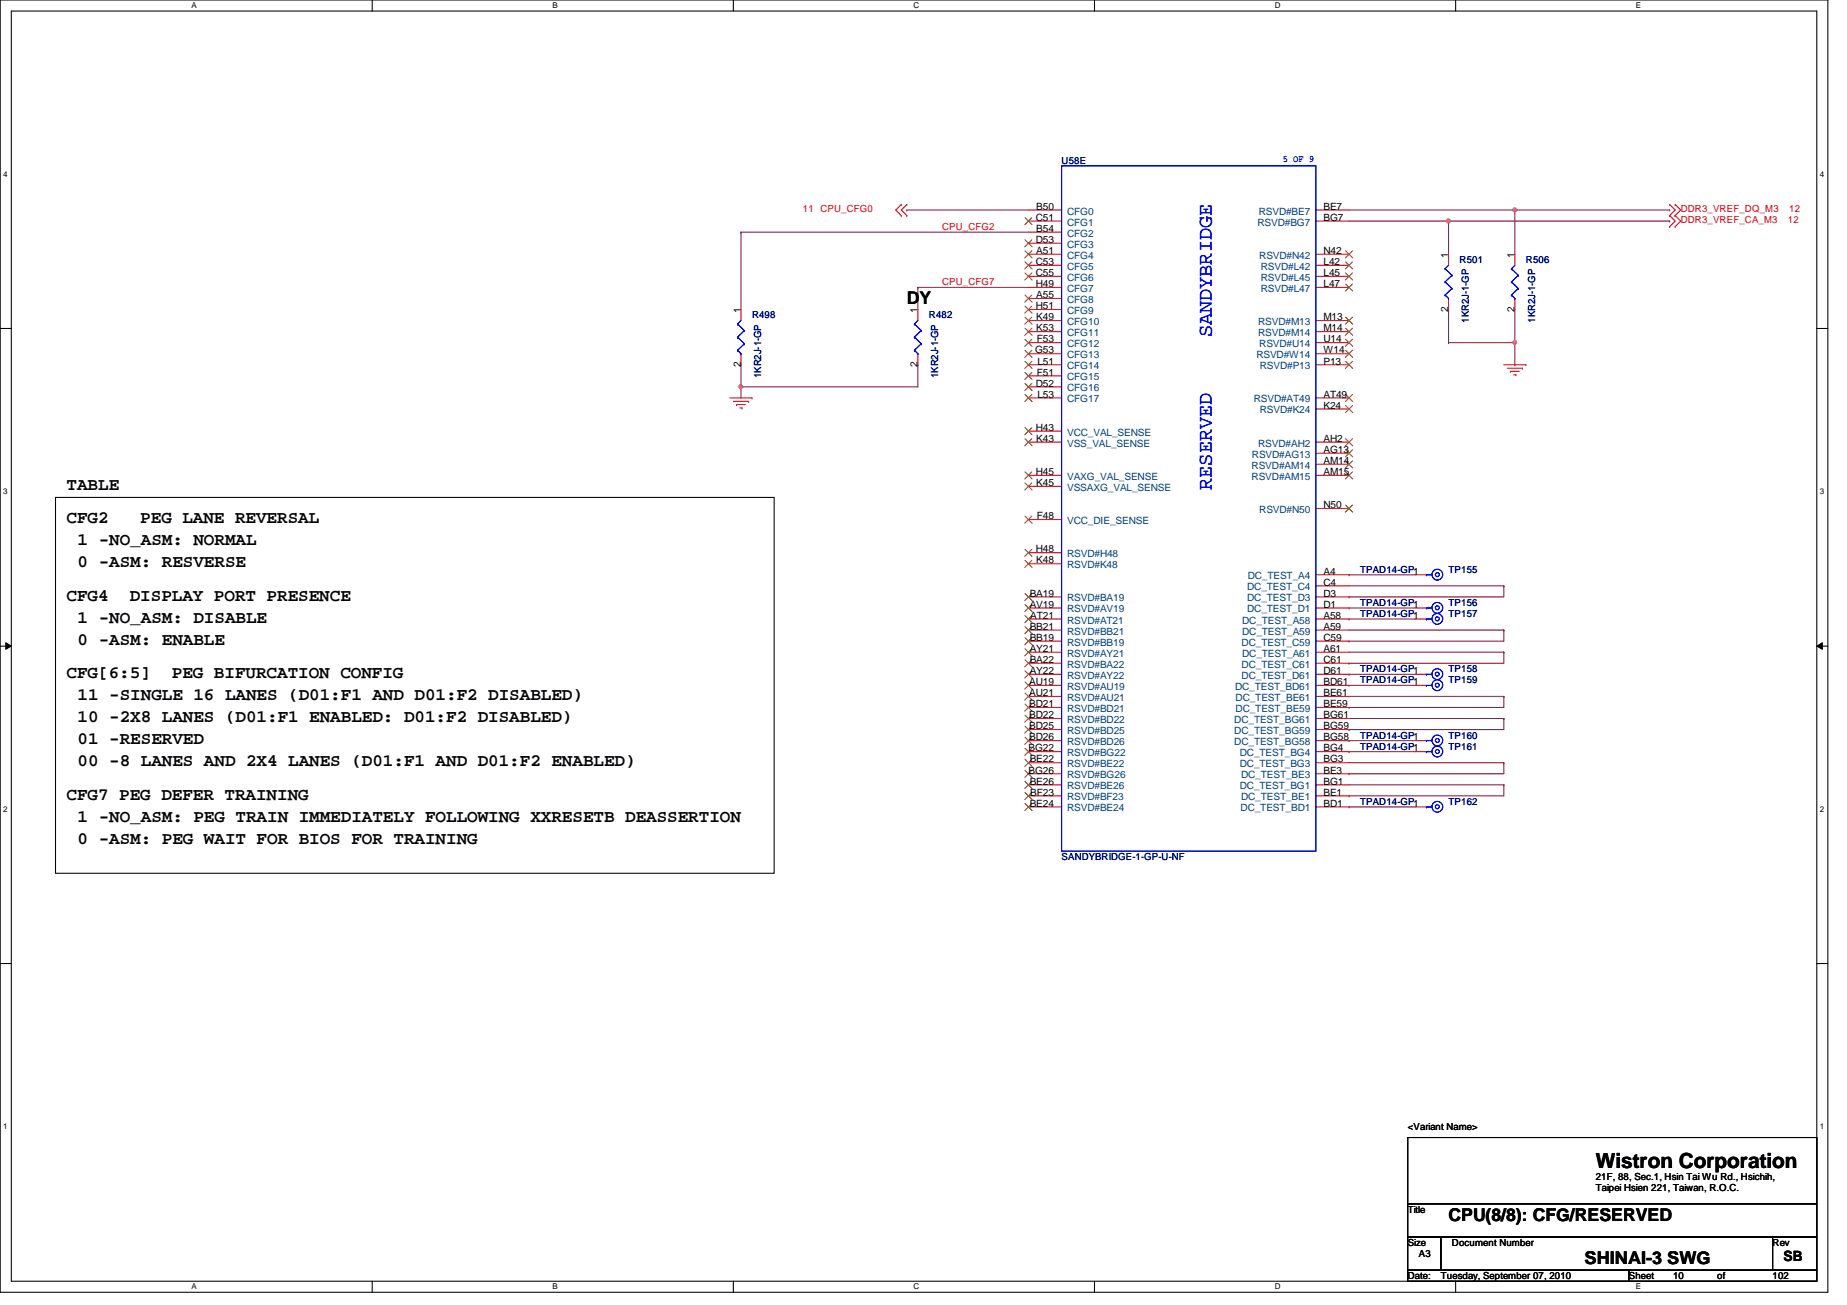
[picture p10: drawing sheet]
<svg xmlns="http://www.w3.org/2000/svg" width="297mm" height="210mm" viewBox="0 0 297 210" stroke-linecap="round" stroke-linejoin="round" font-family="sans-serif">
<path d="M0 0h294v207.9h-294zM1.8 1.8h290.4v204.3h-290.4z" fill="none" stroke="#000" stroke-width=".17"/>
<g fill="#fff">
<path d="M30.8 .2h.8v1.4h-.8z"/>
<path d="M30.8 206.2h.8v1.4h-.8z"/>
</g>
<path d="M59.9 0v1.8M59.9 206.1v1.8" fill="none" stroke="#000" stroke-width=".17"/>
<g fill="#fff">
<path d="M88.9 .2h.8v1.4h-.8z"/>
<path d="M88.9 206.2h.8v1.4h-.8z"/>
</g>
<path d="M117.9 0v1.8M117.9 206.1v1.8" fill="none" stroke="#000" stroke-width=".17"/>
<g fill="#fff">
<path d="M146.9 .2h.9v1.4h-.9z"/>
<path d="M146.9 206.2h.9v1.4h-.9z"/>
</g>
<path d="M176 0v1.8M176 206.1v1.8" fill="none" stroke="#000" stroke-width=".17"/>
<g fill="#fff">
<path d="M205 .2h.9v1.4h-.9z"/>
<path d="M205 206.2h.9v1.4h-.9z"/>
</g>
<path d="M234.1 0v1.8M234.1 206.1v1.8" fill="none" stroke="#000" stroke-width=".17"/>
<g fill="#fff">
<path d="M263.1 .2h.8v1.4h-.8z"/>
<path d="M263.1 206.2h.8v1.4h-.8z"/>
<path d="M.5 27.3h.7v1.4h-.7z"/>
<path d="M292.6 27.3h.7v1.4h-.7z"/>
<path d="M.5 78.4h.7v1.4h-.7z"/>
<path d="M292.6 78.4h.7v1.4h-.7z"/>
</g>
<path d="M0 52.8h1.8M292.2 52.8h1.8" fill="none" stroke="#000" stroke-width=".17"/>
<g fill="#fff">
<path d="M.5 129.5h.7v1.4h-.7z"/>
<path d="M292.6 129.5h.7v1.4h-.7z"/>
</g>
<path d="M0 103.9h1.8M292.2 103.9h1.8" fill="none" stroke="#000" stroke-width=".17"/>
<path d="M.9 103.4l.9 .5-.9 .5zM292.2 103.9l.9-.5v1z" fill="#000"/>
<path d="M.9 103.4l.9 .5-.9 .5zM292.2 103.9l.9-.5v1z" fill="none" stroke="#000" stroke-width=".16"/>
<g fill="#fff">
<path d="M.5 180.5h.7v1.4h-.7z"/>
<path d="M292.6 180.5h.7v1.4h-.7z"/>
</g>
<path d="M0 155h1.8M292.2 155h1.8" fill="none" stroke="#000" stroke-width=".17"/>
<path d="M119.2 37.3h.1M119.2 37.3h46.2M119.2 37.3v12.5M145.8 33.8h.1M145.8 33.8h19.6M147.6 46.2h.1M147.6 46.2h17.8M147.6 46.2v3.6M119.2 62.2h.1M119.2 62.2v1.8" fill="none" stroke="#800040" stroke-width=".17"/>
<circle cx="119.1" cy="62.2" r=".32" fill="#f0f"/>
<circle cx="119.1" cy="62.2" r=".32" fill="none" stroke="#f0f" stroke-width=".17"/>
<g fill="none" stroke="#800040" stroke-width=".17">
<path d="M119.2 58.7h.1M119.2 58.7v3.5M147.6 58.7h.1M147.6 58.7v3.5h-28.4M243.6 55.1h.1M243.6 49.8v5.3M119.2 62.2h.1M217 92.5h.1M217 96h.1M217 97.8h.1M217 99.6h.1M217 92.5h10.6"/>
<path d="M217 94.2h24.8M217 97.8h10.6M217 99.6h10.6M241.8 94.2h.1M241.8 94.2v1.8h-24.8M217 103.1h.1M217 106.7h.1M217 108.5h.1M217 110.2h.1M217 117.3h.1M217 113.8h.1M217 119.1h.1"/>
<path d="M217 101.3h24.8M217 104.9h24.8M217 108.5h10.6M217 110.2h10.6M217 115.6h24.8M217 112h24.8M217 119.1h10.6M241.8 101.3h.1M241.8 104.9h.1M241.8 115.6h.1M241.8 112h.1M241.8 101.3v1.8h-24.8"/>
<path d="M241.8 104.9v1.8h-24.8M241.8 112v1.8h-24.8M241.8 115.6v1.7h-24.8M217 120.9h.1M217 129.8h.1M217 128h.1M217 124.5h.1M217 120.9h10.6M217 129.8h10.6M217 126.2h24.8M217 122.7h24.8M241.8 126.2h.1"/>
<path d="M241.8 122.7h.1M241.8 122.7v1.8h-24.8M241.8 126.2v1.8h-24.8"/>
</g>
<circle cx="243.6" cy="55.1" r=".32" fill="#f0f"/>
<circle cx="243.6" cy="55.1" r=".32" fill="none" stroke="#f0f" stroke-width=".17"/>
<path d="M217 33.8h26.6M243.6 33.8h.1" fill="none" stroke="#800040" stroke-width=".17"/>
<circle cx="243.6" cy="33.8" r=".32" fill="#f0f"/>
<circle cx="243.6" cy="33.8" r=".32" fill="none" stroke="#f0f" stroke-width=".17"/>
<path d="M217 35.6h16M233 35.6h.1M233 55.1h.1M233 49.8h.1M233 55.1h10.6M233 49.8v5.3" fill="none" stroke="#800040" stroke-width=".17"/>
<circle cx="232.9" cy="35.5" r=".32" fill="#f0f"/>
<circle cx="232.9" cy="35.5" r=".32" fill="none" stroke="#f0f" stroke-width=".17"/>
<path d="M243.6 33.8h.1M243.6 33.8v7.1M243.6 33.8h24.9M268.5 33.8h.1M268.5 35.6h.1M268.5 35.6h-35.5v5.3M233 40.9h.1M243.6 58.7h.1M243.6 55.1v3.6" fill="none" stroke="#800040" stroke-width=".17"/>
<g fill="none" stroke="#f00" stroke-width=".17">
<path d="M144.9 34.7h.1M144.9 32.9h.1M144.9 32.9l-.8 .9 .8 .9M145.8 34.7h.1M145.8 32.9h.1M145.8 32.9l-.9 .9 .9 .9M165.4 33.8h5.3M165.4 35.6h5.3M165.4 37.3h5.3M165.4 39.1h5.3M211.6 33.8h5.4M211.6 35.6h5.4"/>
<path d="M268.5 34.7h.1M268.5 32.9h.1M268.5 36.4h.1M268.5 32.9l.9 .9-.9 .9M268.5 34.7l.9 .9-.9 .8M269.4 34.7h.1M269.4 32.9h.1M269.4 36.4h.1M269.4 32.9l.9 .9-.9 .9M269.4 34.7l.9 .9-.9 .8M119.2 49.8v1.8M119.2 56.9v1.8"/>
<path d="M147.6 49.8v1.8M147.6 56.9v1.8M165.4 58.7h5.3M165.4 40.9h5.3M165.4 42.7h5.3M165.4 44.4h5.3M165.4 46.2h5.3M165.4 48h5.3M165.4 49.8h5.3M165.4 51.6h5.3M165.4 53.3h5.3M165.4 55.1h5.3"/>
<path d="M165.4 56.9h5.3M211.6 58.7h5.4M211.6 40.9h5.4M211.6 42.7h5.4M211.6 44.4h5.4M211.6 46.2h5.4M211.6 51.6h5.4M211.6 53.3h5.4M211.6 55.1h5.4M211.6 56.9h5.4M233 40.9v1.8M233 48v1.8"/>
<path d="M241.8 58.7h3.6M242.4 59.2h2.5M242.9 59.7h.1M242.9 59.7h1.4M243.6 40.9v1.8M243.6 48v1.8M244.9 59.2h.1M245.4 58.7h.1M117.4 64h3.5M117.9 64.6h2.5M118.4 65.1h.1M118.4 65.1h1.5"/>
<path d="M119 65.6h.3M119.3 65.6h.1M120.4 64.6h.1M120.9 64h.1M165.4 64h5.3M165.4 60.5h5.3M165.4 62.2h5.3M165.4 69.3h5.3M165.4 71.1h5.3M165.4 76.5h5.3M165.4 78.2h5.3M211.6 64h5.4"/>
<path d="M211.6 71.1h5.4M211.6 76.5h5.4M211.6 72.9h5.4M211.6 74.7h5.4M211.6 65.8h5.4M243.5 60.3h.3M243.8 60.3h.1M165.4 99.6h5.3M165.4 97.8h5.3M165.4 96h5.3M165.4 83.6h5.3M165.4 88.9h5.3"/>
<path d="M165.4 90.7h5.3M211.6 99.6h5.4M211.6 97.8h5.4M211.6 92.5h5.4M211.6 94.2h5.4M211.6 96h5.4M211.6 81.8h5.4M227.6 99.6h1.8M227.6 97.8h1.8M227.6 92.5h1.8M165.4 108.5h5.3M165.4 101.3h5.3"/>
<path d="M165.4 104.9h5.3M165.4 110.2h5.3M165.4 113.8h5.3M165.4 112h5.3M165.4 119.1h5.3M165.4 117.3h5.3M165.4 115.6h5.3M165.4 103.1h5.3M165.4 106.7h5.3M211.6 108.5h5.4M211.6 101.3h5.4M211.6 104.9h5.4"/>
<path d="M211.6 110.2h5.4M211.6 113.8h5.4M211.6 112h5.4M211.6 119.1h5.4M211.6 117.3h5.4M211.6 115.6h5.4M211.6 103.1h5.4M211.6 106.7h5.4M227.6 108.5h1.8M227.6 110.2h1.8M227.6 119.1h1.8M165.4 120.9h5.3"/>
<path d="M165.4 129.8h5.3M165.4 128h5.3M165.4 124.5h5.3M165.4 126.2h5.3M165.4 122.7h5.3M211.6 120.9h5.4M211.6 129.8h5.4M211.6 128h5.4M211.6 124.5h5.4M211.6 126.2h5.4M211.6 122.7h5.4M227.6 120.9h1.8"/>
<path d="M227.6 129.8h1.8"/>
</g>
<path d="M8.9 80h115.6v60.5h-115.6zM226.4 183h65.8v10.6h-65.8zM226.4 193.6h65.8v5.4h-65.8zM226.4 199h5.3v5.3h-5.3zM231.7 199h53.4v5.3h-53.4zM285.1 199h7.1v5.3h-7.1zM226.4 204.3h35.6v1.8h-35.6zM262 204.3h30.2v1.8h-30.2z" fill="none" stroke="#000" stroke-width=".17"/>
<g fill="none" stroke="#00f" stroke-width=".17">
<path d="M170.7 26.7h40.9v110.2h-40.9zM118.6 52.1h.1M118.6 54.2h.1M118.6 56.3h.1M118.6 52.1l1.1 1.1M118.6 54.2l1.1 1.1M118.6 56.3l.6 .6M119.2 56.9h.1M119.2 51.6l-.6 .5M119.7 53.2h.1M119.7 55.3h.1M119.7 53.2l-1.1 1"/>
<path d="M119.7 55.3l-1.1 1M147.1 52.1h.1M147.1 54.2h.1M147.1 56.3h.1M147.1 52.1l1.1 1.1M147.1 54.2l1.1 1.1M147.1 56.3l.5 .6M147.6 56.9h.1M147.6 51.6l-.5 .5M148.2 53.2h.1M148.2 55.3h.1M148.2 53.2l-1.1 1"/>
<path d="M148.2 55.3l-1.1 1M232.4 43.2h.1M232.4 45.3h.1M232.4 47.5h.1M232.4 43.2l1.1 1.1M232.4 45.3l1.1 1.1M232.4 47.5l.6 .5M233 48h.1M233 42.7l-.6 .5M233.5 44.3h.1M233.5 46.4h.1M233.5 44.3l-1.1 1"/>
<path d="M233.5 46.4l-1.1 1.1M243.1 43.2h.1M243.1 45.3h.1M243.1 47.5h.1M243.1 43.2l1.1 1.1M243.1 45.3l1.1 1.1M243.1 47.5l.5 .5M243.6 48h.1M243.6 42.7l-.5 .5M244.2 44.3h.1M244.2 46.4h.1M244.2 44.3l-1.1 1"/>
<path d="M244.2 46.4l-1.1 1.1M229.4 99.6h.1M229.4 97.8h.1M229.4 92.5h.1M229.4 99.6h.9M229.4 97.8h.9M229.4 92.5h.9M229.4 108.5h.1M229.4 110.2h.1M229.4 119.1h.1M229.4 108.5h.9M229.4 110.2h.9"/>
<path d="M229.4 119.1h.9M229.4 120.9h.1M229.4 129.8h.1M229.4 120.9h.9M229.4 129.8h.9"/>
<circle cx="231.2" cy="99.5" r=".32"/>
<circle cx="231.2" cy="97.8" r=".32"/>
<circle cx="231.2" cy="92.4" r=".32"/>
<circle cx="231.2" cy="99.5" r=".87"/>
<circle cx="231.2" cy="97.8" r=".87"/>
<circle cx="231.2" cy="92.4" r=".87"/>
<circle cx="231.2" cy="108.4" r=".32"/>
<circle cx="231.2" cy="110.2" r=".32"/>
<circle cx="231.2" cy="119.1" r=".32"/>
<circle cx="231.2" cy="110.2" r=".87"/>
<circle cx="231.2" cy="119.1" r=".87"/>
<circle cx="231.2" cy="108.4" r=".87"/>
<circle cx="231.2" cy="120.9" r=".32"/>
<circle cx="231.2" cy="129.8" r=".32"/>
<circle cx="231.2" cy="129.8" r=".87"/>
<circle cx="231.2" cy="120.9" r=".87"/>
</g>
<g fill="none" stroke="#804000" stroke-width=".16">
<path d="M164.8 35l1.2 1.2M164.8 38.6l1.2 1.1M165.9 35l-1.1 1.2M165.9 38.6l-1.1 1.1M164.8 40.3l1.2 1.2M164.8 42.1l1.2 1.2M164.8 43.9l1.2 1.1M164.8 47.5l1.2 1.1M164.8 49.2l1.2 1.2M164.8 51l1.2 1.2M164.8 52.8l1.2 1.1M164.8 54.6l1.2 1.1"/>
<path d="M164.8 56.3l1.2 1.2M164.8 58.1l1.2 1.2M164.8 59.9l1.2 1.1M165.9 40.3l-1.1 1.2M165.9 42.1l-1.1 1.2M165.9 43.9l-1.1 1.1M165.9 47.5l-1.1 1.1M165.9 49.2l-1.1 1.2M165.9 51l-1.1 1.2M165.9 52.8l-1.1 1.1M165.9 54.6l-1.1 1.1M165.9 56.3l-1.1 1.2"/>
<path d="M165.9 58.1l-1.1 1.2M165.9 59.9l-1.1 1.1M216.4 40.3l1.1 1.2M216.4 42.1l1.1 1.2M216.4 43.9l1.1 1.1M216.4 45.7l1.1 1.1M216.4 51l1.1 1.2M216.4 52.8l1.1 1.1M216.4 54.6l1.1 1.1M216.4 56.3l1.1 1.2M216.4 58.1l1.1 1.2M217.5 43.9l-1.1 1.1"/>
<path d="M217.5 45.7l-1.1 1.1M217.5 51l-1.1 1.2M217.5 52.8l-1.1 1.1M217.5 58.1l-1.1 1.2M217.5 40.3l-1.1 1.2M217.5 42.1l-1.1 1.2M217.5 54.6l-1.1 1.1M217.5 56.3l-1.1 1.2M164.8 61.7l1.2 1.1M164.8 63.5l1.2 1.1M164.8 68.8l1.2 1.1M164.8 70.6l1.2 1.1"/>
<path d="M164.8 75.9l1.2 1.1M164.8 77.7l1.2 1.1M165.9 61.7l-1.1 1.1M165.9 63.5l-1.1 1.1M165.9 68.8l-1.1 1.1M165.9 70.6l-1.1 1.1M165.9 75.9l-1.1 1.1M165.9 77.7l-1.1 1.1M216.4 70.6l1.1 1.1M216.4 72.3l1.1 1.2M216.4 74.1l1.1 1.2M216.4 75.9l1.1 1.1"/>
<path d="M216.4 63.5l1.1 1.1M216.4 65.2l1.1 1.2M217.5 70.6l-1.1 1.1M217.5 72.3l-1.1 1.2M217.5 74.1l-1.1 1.2M217.5 75.9l-1.1 1.1M217.5 63.5l-1.1 1.1M217.5 65.2l-1.1 1.2M164.8 83l1.2 1.2M164.8 95.5l1.2 1.1M164.8 97.2l1.2 1.2M164.8 99l1.2 1.2"/>
<path d="M164.8 88.3l1.2 1.2M164.8 90.1l1.2 1.2M165.9 83l-1.1 1.2M165.9 95.5l-1.1 1.1M165.9 97.2l-1.1 1.2M165.9 99l-1.1 1.2M165.9 88.3l-1.1 1.2M165.9 90.1l-1.1 1.2M216.4 81.2l1.1 1.2M217.5 81.2l-1.1 1.2M164.8 100.8l1.2 1.1M164.8 102.6l1.2 1.1"/>
<path d="M164.8 104.4l1.2 1.1M164.8 106.1l1.2 1.2M164.8 107.9l1.2 1.2M164.8 109.7l1.2 1.1M164.8 111.5l1.2 1.1M164.8 113.2l1.2 1.2M164.8 115l1.2 1.2M164.8 116.8l1.2 1.1M164.8 118.6l1.2 1.1M165.9 100.8l-1.1 1.1M165.9 102.6l-1.1 1.1M165.9 104.4l-1.1 1.1"/>
<path d="M165.9 106.1l-1.1 1.2M165.9 107.9l-1.1 1.2M165.9 109.7l-1.1 1.1M165.9 111.5l-1.1 1.1M165.9 113.2l-1.1 1.2M165.9 115l-1.1 1.2M165.9 116.8l-1.1 1.1M165.9 118.6l-1.1 1.1M164.8 120.4l1.2 1.1M164.8 122.1l1.2 1.2M164.8 123.9l1.2 1.2M164.8 125.7l1.2 1.1"/>
<path d="M164.8 127.5l1.2 1.1M164.8 129.2l1.2 1.2M165.9 122.1l-1.1 1.2M165.9 123.9l-1.1 1.2M165.9 125.7l-1.1 1.1M165.9 120.4l-1.1 1.1M165.9 127.5l-1.1 1.1M165.9 129.2l-1.1 1.2"/>
</g>
<circle cx="119.1" cy="62.2" r=".32" fill="#f0f"/>
<circle cx="119.1" cy="62.2" r=".32" fill="none" stroke="#f0f" stroke-width=".17"/>
<circle cx="243.6" cy="55.1" r=".32" fill="#f0f"/>
<circle cx="243.6" cy="55.1" r=".32" fill="none" stroke="#f0f" stroke-width=".17"/>
<circle cx="243.6" cy="33.8" r=".32" fill="#f0f"/>
<circle cx="243.6" cy="33.8" r=".32" fill="none" stroke="#f0f" stroke-width=".17"/>
<circle cx="232.9" cy="35.5" r=".32" fill="#f0f"/>
<circle cx="232.9" cy="35.5" r=".32" fill="none" stroke="#f0f" stroke-width=".17"/>
<g font-size="3.3" fill="#00f">
<text x="194.9" y="54.2" transform="rotate(-90 194.9 54.2)">SANDYBRIDGE</text>
<text x="194.9" y="78.8" transform="rotate(-90 194.9 78.8)">RESERVED</text>
</g>
<text font-size="3.3" x="256.6" y="187.9">Wistron Corporation</text>
<g font-size="2.8">
<text x="145.8" y="48.9">DY</text>
<text x="10.7" y="78.8">TABLE</text>
<text x="10.7" y="84.2">CFG2</text>
<text x="12.5" y="87.7">1 -NO_ASM: NORMAL</text>
<text x="22.6" y="84.2">PEG LANE REVERSAL</text>
<text x="12.5" y="91.3">0 -ASM: RESVERSE</text>
<text x="10.7" y="96.6">CFG4</text>
<text x="12.5" y="100.2">1 -NO_ASM: DISABLE</text>
<text x="20.9" y="96.6">DISPLAY PORT PRESENCE</text>
<text x="12.5" y="103.7">0 -ASM: ENABLE</text>
<text x="10.7" y="109.1">CFG[6:5]</text>
<text x="12.5" y="112.6">11 -SINGLE 16 LANES (D01:F1 AND D01:F2 DISABLED)</text>
<text x="27.6" y="109.1">PEG BIFURCATION CONFIG</text>
<text x="12.5" y="116.2">10 -2X8 LANES (D01:F1 ENABLED: D01:F2 DISABLED)</text>
<text x="12.5" y="119.7">01 -RESERVED</text>
<text x="12.5" y="123.3">00 -8 LANES AND 2X4 LANES (D01:F1 AND D01:F2 ENABLED)</text>
<text x="10.7" y="128.6">CFG7 PEG DEFER TRAINING</text>
<text x="12.5" y="132.2">1 -NO_ASM: PEG TRAIN IMMEDIATELY FOLLOWING XXRESETB DEASSERTION</text>
<text x="12.5" y="135.7">0 -ASM: PEG WAIT FOR BIOS FOR TRAINING</text>
<text x="233" y="196.4">CPU(8/8): CFG/RESERVED</text>
<text x="254.8" y="203.4">SHINAI-3 SWG</text>
</g>
<text font-size="2.3" x="286.8" y="202.9">SB</text>
<g font-size="1.6" fill="#000080">
<text x="170.7" y="26.3">U58E</text>
<text x="234.7" y="42.3">R501</text>
<text x="245.4" y="42.3">R506</text>
<text x="120.9" y="51.2">R498</text>
<text x="149.4" y="51.2">R482</text>
<text x="236.2" y="51.9" transform="rotate(-90 236.2 51.9)">1KR2J-1-GP</text>
<text x="246.9" y="51.9" transform="rotate(-90 246.9 51.9)">1KR2J-1-GP</text>
<text x="122.4" y="60.8" transform="rotate(-90 122.4 60.8)">1KR2J-1-GP</text>
<text x="150.9" y="60.8" transform="rotate(-90 150.9 60.8)">1KR2J-1-GP</text>
<text x="218.7" y="92.1">TPAD14-GP1</text>
<text x="233" y="92.1">TP155</text>
<text x="218.7" y="99.2">TPAD14-GP1</text>
<text x="218.7" y="97.5">TPAD14-GP1</text>
<text x="233" y="99.2">TP157</text>
<text x="233" y="97.5">TP156</text>
<text x="218.7" y="108.1">TPAD14-GP1</text>
<text x="218.7" y="109.9">TPAD14-GP1</text>
<text x="233" y="108.1">TP158</text>
<text x="233" y="109.9">TP159</text>
<text x="218.7" y="118.8">TPAD14-GP1</text>
<text x="233" y="118.8">TP160</text>
<text x="218.7" y="120.6">TPAD14-GP1</text>
<text x="233" y="120.6">TP161</text>
<text x="218.7" y="129.5">TPAD14-GP1</text>
<text x="233" y="129.5">TP162</text>
<text x="170.7" y="138.3">SANDYBRIDGE-1-GP-U-NF</text>
</g>
<text font-size="1.6" fill="#00f" x="206.3" y="26.1">5 OF 9</text>
<g font-size="1.6" fill="#f00">
<text x="129.1" y="34.2">11 CPU_CFG0</text>
<text x="270.3" y="34.2">DDR3_VREF_DQ_M3</text>
<text x="270.3" y="35.9">DDR3_VREF_CA_M3</text>
<text x="287.5" y="35.9">12</text>
<text x="287.7" y="34.2">12</text>
<text x="151.5" y="37">CPU_CFG2</text>
<text x="151.5" y="45.9">CPU_CFG7</text>
</g>
<g font-size="1.6">
<text x="166.6" y="35.5">C51</text>
<text x="166.7" y="33.7">B50</text>
<text x="212.8" y="33.7">BE7</text>
<text x="212.8" y="35.5">BG7</text>
<text x="166.6" y="39.1">D53</text>
<text x="166.7" y="37.3">B54</text>
<text x="166.7" y="40.9">A51</text>
<text x="212.8" y="40.9">N42</text>
<text x="232.9" y="41.4" transform="rotate(-90 232.9 41.4)">1</text>
<text x="243.6" y="41.4" transform="rotate(-90 243.6 41.4)">1</text>
<text x="166.6" y="42.6">C53</text>
<text x="166.6" y="44.4">C55</text>
<text x="166.6" y="46.2">H49</text>
<text x="166.7" y="48">A55</text>
<text x="212.8" y="42.6">L42</text>
<text x="212.8" y="44.4">L45</text>
<text x="212.8" y="46.2">L47</text>
<text x="119.1" y="50.3" transform="rotate(-90 119.1 50.3)">1</text>
<text x="147.6" y="50.3" transform="rotate(-90 147.6 50.3)">1</text>
<text x="166.6" y="49.7">H51</text>
<text x="166.7" y="51.5">K49</text>
<text x="166.7" y="53.3">K53</text>
<text x="212.8" y="51.5">M13</text>
<text x="212.8" y="53.3">M14</text>
<text x="232.9" y="50.1" transform="rotate(-90 232.9 50.1)">2</text>
<text x="243.6" y="50.1" transform="rotate(-90 243.6 50.1)">2</text>
<text x="119.1" y="59" transform="rotate(-90 119.1 59)">2</text>
<text x="147.6" y="59" transform="rotate(-90 147.6 59)">2</text>
<text x="166.5" y="56.9">G53</text>
<text x="166.7" y="55.1">F53</text>
<text x="166.8" y="58.6">L51</text>
<text x="212.8" y="55.1">U14</text>
<text x="212.8" y="56.9">W14</text>
<text x="212.8" y="58.6">P13</text>
<text x="166.6" y="62.2">D52</text>
<text x="166.7" y="60.4">F51</text>
<text x="166.8" y="64">L53</text>
<text x="212.8" y="64">AT49</text>
<text x="212.8" y="65.7">K24</text>
<text x="166.6" y="69.3">H43</text>
<text x="166.7" y="71.1">K43</text>
<text x="212.8" y="71.1">AH2</text>
<text x="166.6" y="76.4">H45</text>
<text x="212.8" y="72.9">AG13</text>
<text x="212.8" y="74.6">AM14</text>
<text x="212.8" y="76.4">AM15</text>
<text x="166.7" y="78.2">K45</text>
<text x="166.7" y="83.5">F48</text>
<text x="212.8" y="81.7">N50</text>
<text x="166.6" y="88.9">H48</text>
<text x="165.6" y="96">BA19</text>
<text x="166.7" y="90.6">K48</text>
<text x="212.8" y="92.4">A4</text>
<text x="212.8" y="94.2">C4</text>
<text x="212.8" y="96">D3</text>
<text x="165.6" y="97.7">AV19</text>
<text x="165.6" y="101.3">BB21</text>
<text x="165.7" y="99.5">AT21</text>
<text x="212.8" y="99.5">A58</text>
<text x="212.8" y="101.3">A59</text>
<text x="212.8" y="97.7">D1</text>
<text x="165.6" y="103.1">BB19</text>
<text x="165.6" y="104.9">AY21</text>
<text x="165.6" y="106.6">BA22</text>
<text x="212.8" y="104.9">A61</text>
<text x="212.8" y="103.1">C59</text>
<text x="212.8" y="106.6">C61</text>
<text x="165.5" y="110.2">AU19</text>
<text x="165.5" y="112">AU21</text>
<text x="165.5" y="113.7">BD21</text>
<text x="165.6" y="108.4">AY22</text>
<text x="212.8" y="110.2">BD61</text>
<text x="212.8" y="113.7">BE59</text>
<text x="212.8" y="112">BE61</text>
<text x="212.8" y="108.4">D61</text>
<text x="165.5" y="115.5">BD22</text>
<text x="165.5" y="117.3">BD25</text>
<text x="165.5" y="119.1">BD26</text>
<text x="212.8" y="119.1">BG58</text>
<text x="212.8" y="117.3">BG59</text>
<text x="212.8" y="115.5">BG61</text>
<text x="165.4" y="120.9">BG22</text>
<text x="165.4" y="124.4">BG26</text>
<text x="165.6" y="122.6">BE22</text>
<text x="212.8" y="124.4">BE3</text>
<text x="212.8" y="122.6">BG3</text>
<text x="212.8" y="120.9">BG4</text>
<text x="165.6" y="126.2">BE26</text>
<text x="165.6" y="129.8">BE24</text>
<text x="165.7" y="128">BF23</text>
<text x="212.8" y="129.8">BD1</text>
<text x="212.8" y="128">BE1</text>
<text x="212.8" y="126.2">BG1</text>
<text x="226.4" y="181.7">&lt;Variant Name&gt;</text>
<text x="256.6" y="189.7">21F, 88, Sec.1, Hsin Tai Wu Rd., Hsichih,</text>
<text x="256.6" y="191.6">Taipei Hsien 221, Taiwan, R.O.C.</text>
<text x="226.4" y="195.1">Title</text>
<text x="226.4" y="200.4">Size</text>
<text x="228.2" y="202.2">A3</text>
<text x="233.5" y="200.4">Document Number</text>
<text x="285.1" y="200.4">Rev</text>
<text x="226.4" y="205.7">Date:</text>
<text x="231.7" y="205.7">Tuesday, September 07, 2010</text>
<text x="262" y="205.7">Sheet</text>
<text x="269.1" y="205.7">10</text>
<text x="276.2" y="205.7">of</text>
<text x="285.1" y="205.7">102</text>
</g>
<g font-size="1.6" fill="#004080">
<text x="171.6" y="34.5">CFG0</text>
<text x="202.4" y="34.5">RSVD#BE7</text>
<text x="171.6" y="36.3">CFG1</text>
<text x="171.6" y="38.1">CFG2</text>
<text x="171.6" y="39.8">CFG3</text>
<text x="171.6" y="41.6">CFG4</text>
<text x="202.2" y="36.3">RSVD#BG7</text>
<text x="202.5" y="41.6">RSVD#N42</text>
<text x="171.6" y="43.4">CFG5</text>
<text x="171.6" y="45.2">CFG6</text>
<text x="171.6" y="46.9">CFG7</text>
<text x="202.8" y="43.4">RSVD#L42</text>
<text x="202.8" y="45.2">RSVD#L45</text>
<text x="202.8" y="46.9">RSVD#L47</text>
<text x="171.6" y="48.7">CFG8</text>
<text x="171.6" y="50.5">CFG9</text>
<text x="171.6" y="52.3">CFG10</text>
<text x="202.4" y="52.3">RSVD#M13</text>
<text x="171.6" y="54.1">CFG11</text>
<text x="171.6" y="55.8">CFG12</text>
<text x="171.6" y="57.6">CFG13</text>
<text x="171.6" y="59.4">CFG14</text>
<text x="202.1" y="57.6">RSVD#W14</text>
<text x="202.4" y="54.1">RSVD#M14</text>
<text x="202.5" y="55.8">RSVD#U14</text>
<text x="202.6" y="59.4">RSVD#P13</text>
<text x="171.6" y="61.2">CFG15</text>
<text x="171.6" y="62.9">CFG16</text>
<text x="171.6" y="64.7">CFG17</text>
<text x="201.6" y="64.7">RSVD#AT49</text>
<text x="171.6" y="70.1">VCC_VAL_SENSE</text>
<text x="171.6" y="71.8">VSS_VAL_SENSE</text>
<text x="202.4" y="71.8">RSVD#AH2</text>
<text x="202.6" y="66.5">RSVD#K24</text>
<text x="171.6" y="77.2">VAXG_VAL_SENSE</text>
<text x="201.3" y="75.4">RSVD#AM14</text>
<text x="201.3" y="77.2">RSVD#AM15</text>
<text x="201.3" y="73.6">RSVD#AG13</text>
<text x="171.6" y="79">VSSAXG_VAL_SENSE</text>
<text x="202.5" y="82.5">RSVD#N50</text>
<text x="171.6" y="84.3">VCC_DIE_SENSE</text>
<text x="171.6" y="89.6">RSVD#H48</text>
<text x="171.6" y="91.4">RSVD#K48</text>
<text x="200.6" y="95">DC_TEST_C4</text>
<text x="200.7" y="93.2">DC_TEST_A4</text>
<text x="171.6" y="96.7">RSVD#BA19</text>
<text x="171.6" y="98.5">RSVD#AV19</text>
<text x="171.6" y="100.3">RSVD#AT21</text>
<text x="199.8" y="100.3">DC_TEST_A58</text>
<text x="200.6" y="98.5">DC_TEST_D1</text>
<text x="200.6" y="96.7">DC_TEST_D3</text>
<text x="171.6" y="102.1">RSVD#BB21</text>
<text x="171.6" y="103.8">RSVD#BB19</text>
<text x="171.6" y="105.6">RSVD#AY21</text>
<text x="171.6" y="107.4">RSVD#BA22</text>
<text x="199.7" y="103.8">DC_TEST_C59</text>
<text x="199.7" y="107.4">DC_TEST_C61</text>
<text x="199.8" y="102.1">DC_TEST_A59</text>
<text x="199.8" y="105.6">DC_TEST_A61</text>
<text x="171.6" y="109.2">RSVD#AY22</text>
<text x="171.6" y="111">RSVD#AU19</text>
<text x="171.6" y="112.7">RSVD#AU21</text>
<text x="198.6" y="111">DC_TEST_BD61</text>
<text x="198.7" y="112.7">DC_TEST_BE61</text>
<text x="199.7" y="109.2">DC_TEST_D61</text>
<text x="171.6" y="114.5">RSVD#BD21</text>
<text x="171.6" y="116.3">RSVD#BD22</text>
<text x="171.6" y="118.1">RSVD#BD25</text>
<text x="171.6" y="119.8">RSVD#BD26</text>
<text x="198.5" y="119.8">DC_TEST_BG58</text>
<text x="198.5" y="118.1">DC_TEST_BG59</text>
<text x="198.5" y="116.3">DC_TEST_BG61</text>
<text x="198.7" y="114.5">DC_TEST_BE59</text>
<text x="171.6" y="121.6">RSVD#BG22</text>
<text x="171.6" y="123.4">RSVD#BE22</text>
<text x="171.6" y="125.2">RSVD#BG26</text>
<text x="199.4" y="123.4">DC_TEST_BG3</text>
<text x="199.4" y="121.6">DC_TEST_BG4</text>
<text x="199.6" y="125.2">DC_TEST_BE3</text>
<text x="171.6" y="127">RSVD#BE26</text>
<text x="171.6" y="128.7">RSVD#BF23</text>
<text x="171.6" y="130.5">RSVD#BE24</text>
<text x="199.4" y="127">DC_TEST_BG1</text>
<text x="199.5" y="130.5">DC_TEST_BD1</text>
<text x="199.6" y="128.7">DC_TEST_BE1</text>
</g>
<g font-size="1.3">
<text x="30.8" y="1.3">A</text>
<text x="88.9" y="1.3">B</text>
<text x="146.9" y="1.3">C</text>
<text x="205" y="1.3">D</text>
<text x="263.1" y="1.3">E</text>
<text x=".5" y="28.4">4</text>
<text x="292.6" y="28.4">4</text>
<text x=".5" y="79.5">3</text>
<text x="292.6" y="79.5">3</text>
<text x=".5" y="130.6">2</text>
<text x="292.6" y="130.6">2</text>
<text x=".5" y="181.7">1</text>
<text x="292.6" y="181.7">1</text>
<text x="30.8" y="207.4">A</text>
<text x="88.9" y="207.4">B</text>
<text x="146.9" y="207.4">C</text>
<text x="205" y="207.4">D</text>
<text x="263.1" y="207.4">E</text>
</g>
</svg>
